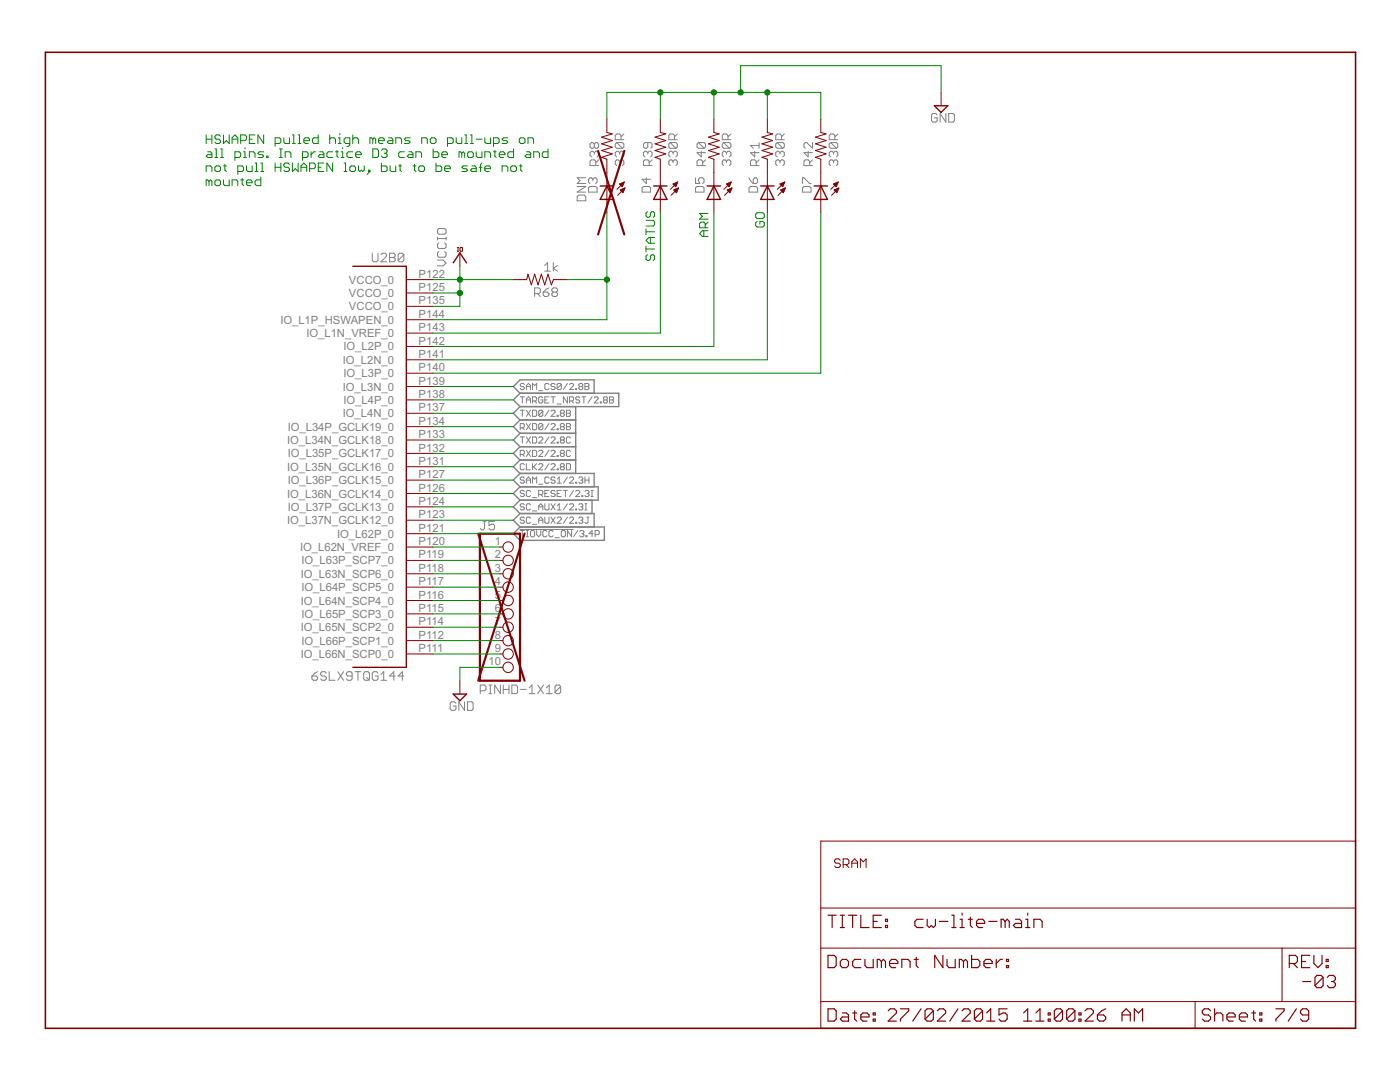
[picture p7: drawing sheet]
<svg xmlns="http://www.w3.org/2000/svg" width="279mm" height="216mm" viewBox="0 0 279 216" stroke-linecap="round" stroke-linejoin="round" font-family="sans-serif">
<g fill="none" stroke="#808080" stroke-width=".2">
<path d="M115.2 39.2l.3-.3h1.1l.3 .3v.9h-1.7zM115.2 37.2h1.7l-1.7 1.1h1.7M116.9 35.5h-1.7l.6 .5-.6 .6h1.7M117.5 37.5l.3-.3h1.1l.3 .3v.8h-1.7zM118.3 35.8l-.3-.3h-.2l-.3 .3v.5l.3 .3M118.3 35.8l.3-.3h.3l.3 .3v.5l-.3 .3M118.3 35.8v.2M118.6 30.5l-.3-.3h-.3l-.2 .3v.5l.2 .3M118.6 30.5l.3-.3h.3l.3 .3v.5l-.3 .3M118.6 28.7l-.3-.3h-.3l-.2 .3v.6l.2 .3h.3l.3-.3M118.6 28.7l.3-.3h.3l.3 .3v.6l-.3 .3h-.3l-.3-.3M118.6 28.7v.6"/>
<path d="M118.6 30.5v.3M118.9 33v-.8l-.3-.3h-.6l-.2 .3v.8h1.7M119.5 31.9l-.6 .6M123.1 28.4l-.3 .3v.6l.3 .3h1.1M123.1 28.4h1.1l.3 .3v.6l-.3 .3M123.1 28.4l1.1 1.2M123.7 32.2l-.3-.3h-.3l-.3 .3v.5l.3 .3M123.7 30.5l-.3-.3h-.3l-.3 .3v.5l.3 .3M123.7 32.2l.2-.3h.3l.3 .3v.5l-.3 .3M123.7 30.5v.3M123.7 32.2v.3M123.7 30.5l.2-.3h.3l.3 .3v.5l-.3 .3"/>
<path d="M123.9 27.9v-.9l-.2-.3h-.6l-.3 .3v.9h1.7M124.5 26.7l-.6 .6M128.1 37.5l.3-.3h1.2l.2 .3v.8h-1.7zM129 35.5v1.1l-.9-.8h1.7M129.3 30.5l-.3-.3h-.3l-.3 .3v.5l.3 .3M129.3 30.5l.3-.3h.3l.2 .3v.5l-.2 .3M129.3 28.4v.9l-.3 .3h-.3l-.3-.3v-.6l.3-.3h1.2l.2 .3v.6l-.2 .3M129.3 30.5v.3M129.6 33v-.8l-.3-.3h-.6l-.3 .3v.8h1.7M130.1 31.9l-.5 .6M133.8 28.4l-.3 .3v.6l.3 .3h1.1M133.8 28.4h1.1l.3 .3v.6l-.3 .3"/>
<path d="M133.8 28.4l1.1 1.2M134.3 32.2l-.3-.3h-.2l-.3 .3v.5l.3 .3M134.3 32.2l.3-.3h.3l.3 .3v.5l-.3 .3M134.3 30.5l-.3-.3h-.2l-.3 .3v.5l.3 .3M134.3 30.5l.3-.3h.3l.3 .3v.5l-.3 .3M134.3 30.5v.3M134.3 32.2v.3M134.6 27.9v-.9l-.3-.3h-.5l-.3 .3v.9h1.7M135.2 26.7l-.6 .6M138.8 37.5l.3-.3h1.1l.3 .3v.8h-1.7zM138.8 35.5v1.1h.9l-.3-.8 .3-.3h.5l.3 .3v.5l-.3 .3M139.4 28.4l-.3 .3v.6l.3 .3h1.1"/>
<path d="M139.4 28.4h1.1l.3 .3v.6l-.3 .3M139.4 28.4l1.1 1.2M140 30.2v1.1l-.9-.8h1.7M140.2 33v-.8l-.2-.3h-.6l-.3 .3v.8h1.7M140.8 31.9l-.6 .6M144.4 28.4l-.3 .3v.6l.3 .3h1.2M144.4 28.4h1.2l.3 .3v.6l-.3 .3M144.4 28.4l1.2 1.2M145 32.2l-.3-.3h-.3l-.3 .3v.5l.3 .3M145 32.2l.3-.3h.3l.3 .3v.5l-.3 .3M145 30.5l-.3-.3h-.3l-.3 .3v.5l.3 .3M145 30.5l.3-.3h.3l.3 .3v.5l-.3 .3"/>
<path d="M145 30.5v.3M145 32.2v.3M145.3 27.9v-.9l-.3-.3h-.6l-.3 .3v.9h1.8M145.9 26.7l-.6 .6M149.5 37.5l.3-.3h1.1l.3 .3v.8h-1.7zM149.5 35.5l.3 .5 .5 .6M150.3 35.8l.3-.3h.3l.3 .3v.5l-.3 .3h-.6zM150.6 30.2v1.1l-.8-.8h1.7M150.9 33v-.8l-.3-.3h-.5l-.3 .3v.8h1.7M151.5 31.9l-.6 .6M151.5 29h-1.7l.5 .6M151.5 28.4v1.2"/>
<path d="M155.1 28.4l-.3 .3v.6l.3 .3h1.1M155.1 28.4h1.1l.3 .3v.6l-.3 .3M155.1 28.4l1.1 1.2M155.7 32.2l-.3-.3h-.3l-.3 .3v.5l.3 .3M155.7 32.2l.3-.3h.2l.3 .3v.5l-.3 .3M155.7 30.5l-.3-.3h-.3l-.3 .3v.5l.3 .3M155.7 30.5l.3-.3h.2l.3 .3v.5l-.3 .3M155.7 30.5v.3M155.7 32.2v.3M156 27.9v-.9l-.3-.3h-.6l-.3 .3v.9h1.7M156.5 26.7l-.5 .6M160.1 37.5l.3-.3h1.2l.3 .3v.8h-1.8z"/>
<path d="M160.1 36.6v-1.1h.3l1.2 1.1h.3M161.3 30.2v1.1l-.9-.8h1.8M161.6 33v-.8l-.3-.3h-.6l-.3 .3v.8h1.8M162.2 28.4v1.2l-1.2-1.2h-.3l-.3 .3v.6l.3 .3M162.2 31.9l-.6 .6M165.8 28.4l-.3 .3v.6l.3 .3h1.1M165.8 28.4h1.1l.3 .3v.6l-.3 .3M165.8 28.4l1.1 1.2M166.3 32.2l-.2-.3h-.3l-.3 .3v.5l.3 .3M166.3 32.2l.3-.3h.3l.3 .3v.5l-.3 .3M166.3 30.5l-.2-.3h-.3l-.3 .3v.5l.3 .3M166.3 30.5l.3-.3h.3l.3 .3v.5l-.3 .3"/>
<path d="M166.3 30.5v.3M166.3 32.2v.3M166.6 27.9v-.9l-.3-.3h-.5l-.3 .3v.9h1.7M167.2 26.7l-.6 .6M187 22.9l-.2-.3h-.6l-.3 .3v1.2l.3 .3h.6l.2-.3v-.6h-.5M188.8 22.6v1.8l-1.2-1.8v1.8M189.3 22.6h.9l.3 .3v1.2l-.3 .3h-.9zM74.3 50.5v1.5l.3 .2h.6l.2-.2v-1.5M76 50.8l.3-.3h.6l.3 .3v.3l-1.2 1.1h1.2M77.7 50.5h.9l.3 .3v.3l-.3 .3 .3 .3v.3l-.3 .2h-.9zM77.7 51.4h.9M80.6 50.8v1.2l-.3 .2h-.6l-.2-.2"/>
<path d="M80.6 50.8l-.3-.3h-.6l-.2 .3v1.2M80.6 50.8l-1.1 1.2M87.3 51.9h1.2l.5 .6-.5 .5h-1.2M87.3 47.3v.6M87.3 47.6h1.7M87.6 50.2l-.3 .3v.5l.3 .3h1.1l.3-.3v-.5l-.3-.3M87.6 45.6h1.1l.3 .3v.6l-.3 .2h-1.1l-.3-.2v-.6zM87.6 48.5l-.3 .2v.6l.3 .3h1.1l.3-.3v-.6l-.3-.2M89 47.3v.6M106.7 58.6h.8l.3-.3v-.6l-.3-.3h-.8v1.8M107.3 58.6l.5 .6M108.4 58.3h.9l.3 .3v.3l-.3 .3h-.6l-.3-.3z"/>
<path d="M108.7 53l.6-.6v1.7M108.7 54.1h1.2M109.6 57.4l-.6 .3-.6 .6M110.4 52.4v1.7M110.4 58.3l-.3-.3v-.3l.3-.3h.6l.3 .3v.3l-.3 .3M110.4 58.3l-.3 .3v.3l.3 .3h.6l.3-.3v-.3l-.3-.3M110.4 58.3h.6M111.3 53l-.9 .5 .9 .6M103.8 79.2h.8M104.2 79.2v1.2M104.6 76.7l-.2-.2h-.4l-.2 .4 .2 .2h.4l.2 .4-.2 .2h-.4l-.2-.2M105.1 77.1h.8"/>
<path d="M105.1 77.7v-.8l.4-.4 .4 .4v.8M105.1 79.8h.8M106.3 77.7v-1.2l.4 .4 .4-.4v1.2M107.5 78h.8M108.3 79.4l-.2-.2h-.4l-.2 .2v.8l.2 .2h.4l.2-.2v-.4h-.4M108.7 79.8h.5M109.6 76.7l-.3-.2h-.4l-.2 .2v.8l.2 .2h.4l.3-.2M109.6 79.2h-.9v1.2h.9M110 79.2h.8M110.4 79.2v1.2M110.8 76.7l-.2-.2h-.4l-.2 .2 .2 .4h.4l.2 .2-.2 .4h-.4l-.2-.2M112 76.7l-.2-.2h-.4l-.2 .2v.8"/>
<path d="M112 76.7v.8l-.2 .2h-.4l-.2-.2M112 76.7l-.8 .8M113.2 76.5l-.8 1.2M113.2 79.2v1.2l-.8-1.2v1.2M113.7 76.7l.2-.2h.4l.2 .2v.2l-.8 .8h.8M114.9 77.5h.2v.2h-.2zM115.7 77.1l-.2-.2 .2-.4h.4l.2 .2-.2 .4M115.7 77.1h.4M115.7 77.1l-.2 .2 .2 .4h.4l.2-.2-.2-.4M115.7 79.4l-.2-.2h-.4l-.2 .2 .2 .4h.4l.2 .2-.2 .4h-.4l-.2-.2M116.1 79.2h.8M116.5 79.2v1.2"/>
<path d="M116.7 76.5h.6l.2 .2-.2 .4 .2 .4-.2 .2h-.6zM116.7 77.1h.6M118.2 79.2l-.9 1.2M118.6 79.4l.2-.2h.4l.2 .2v.2l-.8 .8h.8M120.6 79.8l-.2-.2 .2-.4h.4l.2 .2-.2 .4M120.6 79.8h.4M120.6 79.8l-.2 .2 .2 .4h.4l.2-.2-.2-.4M121.6 79.2h.7l.1 .2-.1 .4 .1 .4-.1 .2h-.7zM121.6 79.8h.7M103.8 85.3h.6l.2-.2v-.4l-.2-.2h-.6v1.2M103.8 90.7h.6l.2-.2v-.4l-.2-.2h-.6v1.2M103.8 81.9h.8"/>
<path d="M103.8 87.2h.8M104.2 81.9v1.2M104.2 87.2v1.2M104.2 85.3l.4 .4M104.2 90.7l.4 .4M104.6 92.7l-.2-.2h-.4l-.2 .2v.9l.2 .1h.4l.2-.1M104.6 95.4l-.2-.2h-.4l-.2 .4 .2 .2h.4l.2 .4-.2 .2h-.4l-.2-.2M104.6 98.1l-.2-.2h-.4l-.2 .4 .2 .2h.4l.2 .4-.2 .2h-.4l-.2-.2M105.1 80.4v-.8l.4-.4 .4 .4v.8M105.1 92.5v1.2h.8M105.1 96.4v-.8l.4-.4 .4 .4v.8M105.1 81.9l.8 1.2"/>
<path d="M105.1 84.5l.8 1.2M105.1 89.9l.8 1.2M105.1 95.8h.8M105.1 87.2l.8 1.2M105.9 98.1l-.2-.2h-.4l-.2 .2v.8l.2 .2h.4l.2-.2M105.9 81.9l-.8 1.2M105.9 84.5l-.8 1.2M105.9 89.9l-.8 1.2M105.9 87.2l-.8 1.2M106.3 80h.6l.2-.2v-.4l-.2-.2h-.6v1.2M106.3 81.9h.6l.2 .2v.8l-.2 .2h-.6zM106.3 84.5h.6l.2 .2v.9l-.2 .1h-.6z"/>
<path d="M106.3 87.2h.6l.2 .2v.8l-.2 .2h-.6zM106.3 89.9h.6l.2 .2v.8l-.2 .2h-.6zM106.3 92.5v1.2M106.3 96.4v-1.2l.4 .4 .4-.4v1.2M106.3 99.3h.8M106.5 93.1l.6 .6M106.7 80l.4 .4M107.1 92.5l-.8 .8M107.5 98.7h.6l.2-.2v-.4l-.2-.2h-.6v1.2M107.5 87.4l.2-.2h.4l.2 .2v.2l-.8 .8h.8M107.5 90.1l.2-.2h.4l.2 .2v.2l-.8 .8h.8M107.5 92.7l.2-.2h.4l.2 .2v.2l-.8 .8h.8"/>
<path d="M107.5 96.6h.8M107.9 98.7l.4 .4M108.3 82.1l-.2-.2h-.4l-.2 .2v.8M108.3 84.7l-.2-.2h-.4l-.2 .2v.9M108.3 82.1v.8l-.2 .2h-.4l-.2-.2M108.3 84.7v.9l-.2 .1h-.4l-.2-.1M108.3 82.1l-.8 .8M108.3 84.7l-.8 .9M108.7 98.5h.5M109.6 95.4l-.3-.2h-.4l-.2 .2v.8l.2 .2h.4l.3-.2M109.6 97.9h-.9v1.2h.9M109.6 81.9l-.9 1.2"/>
<path d="M109.6 84.5l-.9 1.2M109.6 89.9l-.9 1.2M109.6 92.5l-.9 1.2M109.6 87.2l-.9 1.2M110 82.1l.2-.2h.4l.2 .2v.2l-.8 .8h.8M110 84.7l.2-.2h.4l.2 .2v.2l-.8 .8h.8M110 87.4l.2-.2h.4l.2 .2v.2l-.8 .8h.8M110 90.1l.2-.2h.4l.2 .2v.2l-.8 .8h.8M110 92.7l.2-.2h.4l.2 .2v.2l-.8 .8h.8M110.8 95.4l-.2-.2h-.4l-.2 .4 .2 .2h.4l.2 .4-.2 .2h-.4l-.2-.2M110.8 98.1l-.2-.2h-.4l-.2 .2 .2 .4h.4l.2 .2-.2 .4h-.4l-.2-.2M111.2 82.9h.2v.2h-.2z"/>
<path d="M111.2 85.6h.2v.1h-.2zM111.2 88.2h.2v.2h-.2zM111.2 90.9h.2v.2h-.2zM111.2 93.6h.2v.1h-.2zM111.2 80.6h.8M111.2 96.4h.8M111.2 95.6l.4-.4v1.2M111.2 98.5h.4M112 97.9h-.8v1.2h.8M112 90.5l-.2-.2 .2-.4h.4l.2 .2-.2 .4M112 82.5l-.2-.2 .2-.4h.4l.2 .2-.2 .4M112 82.5l-.2 .2 .2 .4h.4l.2-.2-.2-.4"/>
<path d="M112 85.1l-.2-.2 .2-.4h.4l.2 .2-.2 .4M112 85.1l-.2 .2 .2 .4h.4l.2-.1-.2-.5M112 87.8l-.2-.2 .2-.4h.4l.2 .2-.2 .4M112 87.8l-.2 .2 .2 .4h.4l.2-.2-.2-.4M112 90.5l-.2 .2 .2 .4h.4l.2-.2-.2-.4M112 93.1l-.2-.2 .2-.4h.4l.2 .2-.2 .4M112 93.1l-.2 .2 .2 .4h.4l.2-.1-.2-.5M112 82.5h.4M112 85.1h.4M112 90.5h.4M112 93.1h.4M112 87.8h.4"/>
<path d="M112.4 97.9h.8M112.8 97.9v1.2M113.1 84.5h.6l.2 .2-.2 .4 .2 .5-.2 .1h-.6zM113.1 81.9h.6l.2 .2-.2 .4 .2 .4-.2 .2h-.6zM113.1 82.5h.6M113.1 92.5h.6l.2 .2v.9l-.2 .1h-.6zM113.1 85.1h.6M113.2 95.2l-.8 1.2M113.7 80h.6l.2-.2v-.4l-.2-.2h-.6v1.2M113.7 95.4l.2-.2h.4l.2 .2v.2l-.8 .8h.8M113.9 87.4l-.2-.2h-.5l-.1 .2v.8l.1 .2h.5l.2-.2M113.9 90.1l-.2-.2h-.5l-.1 .2v.8l.1 .2h.5l.2-.2"/>
<path d="M114.1 80l.4 .4M114.5 97.9l-.8 1.2M114.9 96.2h.2v.2h-.2zM114.9 98.1l.2-.2h.4l.2 .2v.2l-.8 .8h.8M115.5 95.4l.2-.2h.4l.2 .2-.2 .4M115.9 95.8h.2M116.1 95.8l.2 .2-.2 .4h-.4l-.2-.2M116.1 98.9h.2v.2h-.2zM116.7 95.2v1.2M116.7 98.1l.2-.2h.4l.2 .2-.2 .4M116.7 95.8h.8M117.1 98.5h.2"/>
<path d="M117.3 98.5l.2 .2-.2 .4h-.4l-.2-.2M117.5 95.2v1.2M118 97.9h.4M118 99.1h.4M118.2 97.9v1.2M119.8 80.2h.2v.2h-.2zM96.4 104h.6M96.7 104v1.5l-.3 .2h-.3l-.3-.2M98.7 104h-1.1v.9l.5-.3h.3l.3 .3v.6l-.3 .2h-.5l-.3-.2M103.8 105.6h10.6M103.8 105.9h.8M104.2 105.9v1.2"/>
<path d="M104.6 100.7l-.2-.2h-.4l-.2 .4 .2 .2h.4l.2 .5-.2 .1h-.4l-.2-.1M104.6 103.4l-.2-.2h-.4l-.2 .2 .2 .4h.4l.2 .2-.2 .4h-.4l-.2-.2M105.1 105.9h.4M105.1 107.1h.4M105.3 105.9v1.2M105.9 100.7l-.2-.2h-.4l-.2 .2v.9l.2 .1h.4l.2-.1M105.9 103.4l-.2-.2h-.4l-.2 .2v.8l.2 .2h.4l.2-.2M106.1 105.9h.4l.2 .2v.8l-.2 .2h-.4l-.2-.2v-.8zM106.3 102h.8M106.3 104.6h.8M107.1 105.9v.8l.4 .4 .4-.4v-.8M107.5 104.4v-.8l.4-.4 .4 .4v.8"/>
<path d="M107.5 101.7v-.8l.4-.4 .4 .4v.8M107.5 101.1h.8M107.5 103.8h.8M108.7 100.5v1.1l.2 .1h.4l.3-.1v-1.1M108.7 103.2v1l.2 .2h.4l.3-.2v-1M109.2 106.1l-.3-.2h-.4l-.2 .2v.8l.2 .2h.4l.3-.2M110 100.5l.8 1.2M110 103.2l.8 1.2M110.4 106.1l-.2-.2h-.4l-.2 .2v.8l.2 .2h.4l.2-.2M110.8 100.5l-.8 1.2M110.8 103.2l-.8 1.2M110.8 107.3h.8"/>
<path d="M111.2 103.4l.2-.2h.4l.2 .2v.2l-.8 .8h.8M111.2 100.9l.4-.4v1.2M111.2 101.7h.8M112.2 105.9h.4l.2 .2v.8l-.2 .2h-.4l-.2-.2v-.8zM113.2 100.5l-.8 1.2M113.2 103.2l-.8 1.2M113.7 100.7l.2-.2h.4l.2 .2v.2l-.8 .8h.8M113.7 103.4l.2-.2h.4l.2 .2v.2l-.8 .8h.8M114.1 105.9v1.2l-.9-1.2v1.2M114.9 101.6h.2v.1h-.2zM114.9 104.2h.2v.2h-.2zM115.3 105.9l-.8 1.2"/>
<path d="M115.5 100.7l.2-.2h.4l.2 .2-.2 .4M115.5 103.4l.2-.2h.4l.2 .2-.2 .4M115.7 106.1l.2-.2h.4l.2 .2-.2 .4M115.9 101.1h.2M115.9 103.8h.2M116.1 101.1l.2 .2-.2 .4h-.4l-.2-.1M116.1 103.8l.2 .2-.2 .4h-.4l-.2-.2M116.1 106.5h.2M116.3 106.5l.2 .2-.2 .4h-.4l-.2-.2M116.7 100.5h.4M116.7 101.7h.4M116.9 100.5v1.2"/>
<path d="M116.9 106.9h.2v.2h-.2zM117.1 103.2h.4M117.3 103.2v1l-.2 .2-.4-.2M118.4 106.5h-.9l.7-.6v1.2M118.8 106.7h.6l.2-.2v-.4l-.2-.2h-.6v1.2M62.3 134.9h.8l.3 .3v.3l-.3 .2h-.6l-.2-.2zM63.4 134l-.6 .3-.5 .6M65.1 134.3l-.3-.3h-.5l-.3 .3v.3l.3 .3h.5l.3 .3v.3l-.3 .2h-.5l-.3-.2M65.7 134v1.7h1.1M67.4 134l1.2 1.7M68.6 134l-1.2 1.7M70.3 134.9h-.9l-.3-.3v-.3l.3-.3h.6l.3 .3v1.2l-.3 .2h-.6l-.3-.2"/>
<path d="M70.9 134h1.1M71.4 134v1.7M72.9 134h.5l.3 .3v1.2l-.3 .2h-.5l-.3-.2v-1.2zM73.2 135.2l.5 .5M75.4 134.3l-.2-.3h-.6l-.3 .3v1.2l.3 .2h.6l.2-.2v-.6h-.5M76 135.7h1.2M76 134.6l.6-.6v1.7M78.9 134.9h-1.2l.9-.9v1.7M80.6 134.9h-1.1l.8-.9v1.7M95.8 137.8h.9l.3-.2v-.6l-.3-.3h-.9v1.7M97.6 136.7h.5M97.6 138.4h.5"/>
<path d="M97.9 136.7v1.7M99.9 136.7v1.7l-1.2-1.7v1.7M100.4 136.7v1.7M100.4 137.6h1.2M101.6 136.7v1.7M102.2 136.7h.8l.3 .3v1.1l-.3 .3h-.8zM103.9 137.6h1.1M105.6 138.4h1.1M105.6 137.3l.6-.6v1.7M107.3 136.7l1.2 1.7M108.5 136.7l-1.2 1.7M109 138.4h1.2"/>
<path d="M109 137.3l.6-.6v1.7M111.9 137l-.3-.3h-.6l-.2 .3v1.1M111.9 137v1.1l-.3 .3h-.6l-.2-.3M111.9 137l-1.1 1.1M91 140.3l-.3-.3h-.6l-.2 .3v1.2l.2 .3h.6l.3-.3v-.6h-.6M92.7 140v1.8l-1.1-1.8v1.8M93.3 140h.8l.3 .3v1.2l-.3 .3h-.8z"/>
</g>
<g fill="none" stroke="#808080" stroke-width=".28">
<path d="M103.8 78.5l-1.4-1.4 1.4-1.3h14.8v2.7M103.8 78.5h19.7v2.6h-19.7M103.8 78.5l-1.4 1.3 1.4 1.3M103.8 94.5h14.8v2.6M103.8 81.1l-1.4 1.4 1.4 1.3M103.8 83.8h11.1M103.8 83.8l-1.4 1.3 1.4 1.4M103.8 86.5h11.1M103.8 89.1l-1.4 1.4 1.4 1.3M103.8 89.1h11.1M103.8 91.8h11.1M103.8 91.8l-1.4 1.3 1.4 1.4"/>
<path d="M103.8 94.5l-1.4 1.3 1.4 1.3M103.8 97.1h15.6v2.7h-15.6M103.8 97.1l-1.4 1.4 1.4 1.3M103.8 99.8l-1.4 1.3 1.4 1.4M103.8 86.5l-1.4 1.3 1.4 1.3M114.9 81.1v13.4M118.2 99.8v2.7M103.8 102.5h14.8v2.7M103.8 102.5l-1.4 1.3 1.4 1.4M103.8 105.2h16.8v2.6h-16.8l-1.4-1.3z"/>
</g>
<g fill="none" stroke="#800000" stroke-width=".2">
<path d="M187.8 18.4v2.7M121.1 23.8v2.6l1.1 .3-2.1 .7 2.1 .6-2.1 .7 2.1 .7-2.1 .6 2.1 .7-2.1 .7 1 .4v10.7M123.7 36.7l.9-.4-.4 1zM123.7 36.7h.7M123.8 36.8h.6M123.8 37.9l.9-.4-.4 1zM123.8 38h.7M123.9 37h.4M123.9 37.8h.7M124 38.1h.5M124 36.6h.5M124 37.1h.2"/>
<path d="M124.1 38.2h.3M124.1 37.2h.1M124.2 37.7h.4M124.2 38.4h.2M124.3 36.4h.2M124.5 37.6h.2M124.6 36.3l-1.5 1.5M124.7 37.5l-1.4 1.5M131.8 23.8v2.6l1.1 .3-2.2 .7 2.2 .6-2.2 .7 2.2 .7-2.2 .6 2.2 .7-2.2 .7 1.1 .4v10.7M134.3 36.7l1-.4-.4 1zM134.4 36.7h.7M134.4 36.8h.6"/>
<path d="M134.5 37.9l.9-.4-.4 1zM134.5 38h.7M134.6 37h.4M134.6 37.8h.7M134.7 38.1h.4M134.7 36.6h.4M134.7 37.1h.2M134.8 38.2h.3M134.8 37.2h.1M134.9 37.7h.4M134.9 38.4h.1M135 36.4h.2"/>
<path d="M135.2 37.6h.2M135.3 36.3l-1.5 1.5M135.4 37.5l-1.5 1.5M142.5 23.8v2.6l1 .3-2.1 .7 2.1 .6-2.1 .7 2.1 .7-2.1 .6 2.1 .7-2.1 .7 1.1 .4v10.7M145 36.7l.9-.4-.4 1zM145 36.7h.8M145.1 36.8h.6M145.1 37.9l1-.4-.4 1zM145.2 38h.7M145.2 37h.4M145.3 37.8h.6M145.3 38.1h.5"/>
<path d="M145.3 36.6h.5M145.4 37.1h.2M145.5 38.2h.3M145.5 37.2h.1M145.6 37.7h.4M145.6 38.4h.1M145.6 36.4h.3M145.9 37.6h.1M145.9 36.3l-1.4 1.5M146.1 37.5l-1.5 1.5M153.1 23.8v2.6l1.1 .3-2.1 .7 2.1 .6-2.1 .7 2.1 .7-2.1 .6 2.1 .7-2.1 .7 1 .4v10.7M155.7 36.7l.9-.4-.4 1z"/>
<path d="M155.7 36.7h.7M155.8 36.8h.6M155.8 37.9l.9-.4-.4 1zM155.9 38h.6M155.9 37h.4M155.9 37.8h.7M156 38.1h.5M156 36.6h.5M156 37.1h.3M156.1 38.2h.3M156.2 37.2h.1M156.3 38.4h.1"/>
<path d="M156.3 37.7h.4M156.3 36.4h.2M156.5 37.6h.2M156.6 36.3l-1.5 1.5M156.7 37.5l-1.4 1.5M163.8 23.8v2.6l1.1 .3-2.2 .7 2.2 .6-2.2 .7 2.2 .7-2.2 .6 2.2 .7-2.2 .7 1.1 .4v10.7M166.3 36.7l1-.4-.4 1zM166.4 36.7h.7M166.5 36.8h.5M166.5 37.9l.9-.4-.4 1zM166.5 38h.7M166.6 37h.4"/>
<path d="M166.6 37.8h.7M166.7 38.1h.5M166.7 36.6h.5M166.7 37.1h.2M166.8 38.2h.3M166.8 37.2h.1M166.9 38.4h.1M166.9 37.7h.4M167 36.4h.2M167.2 37.6h.2M167.3 36.3l-1.5 1.5M167.4 37.5l-1.5 1.5"/>
<path d="M81.1 55.8h5.3M81.1 58.5h5.3M91.3 50.1h.2M91.3 49.4h.2M91.4 49.4v.7M91.8 50.5v2.6M91.8 49.5l.1-.1 .4 .1-.1 .6-.4-.1zM102.4 55.8h2.7l.3-1.1 .6 2.2 .7-2.2 .7 2.2 .6-2.2 .7 2.2 .7-2.2 .6 2.2 .4-1.1h2.7M81.1 61.1h5.3M81.1 63.8h5.3M81.1 66.5h5.3M81.1 69.1h5.3"/>
<path d="M81.1 71.8h5.3M81.1 74.5h5.3M81.1 77.1h5.3M81.1 79.8h5.3M81.1 82.5h5.3M81.1 85.1h5.3M81.1 87.8h5.3M81.1 90.5h5.3M81.1 93.1h5.3M81.1 95.8h5.3M81.1 98.5h5.3M81.1 101.1h5.3"/>
<path d="M81.1 103.8h5.3M81.1 106.5h5.3M81.1 109.2h5.3M81.1 111.8h5.3M81.1 114.5h5.3M81.1 117.2h5.3M81.1 119.8h5.3M99.8 109.2h.6M99.8 111.8h.6M99.8 114.5h.6M99.8 117.2h.6M99.8 119.8h.6"/>
<path d="M81.1 122.5h5.3M81.1 125.2h5.3M81.1 127.8h5.3M81.1 130.5h5.3M91.8 135.8v2.7M99.8 122.5h.6M99.8 125.2h.6M99.8 127.8h.6M99.8 130.5h.6M99.8 133.2h.6M163.8 167.8h106.7v37.4h-106.7zM167.7 171.7l-.3-.3h-.6l-.2 .3v.3l.2 .2h.6l.3 .3v.3l-.3 .3h-.6l-.2-.3"/>
<path d="M168.3 172.5h.8l.3-.3v-.5l-.3-.3h-.8v1.7M168.8 172.5l.6 .6M170 172.2h1.1M170 173.1v-1.1l.6-.6 .5 .6v1.1M171.7 173.1v-1.7l.6 .6 .5-.6v1.7M163.8 189.2h106.7M163.8 199.9h106.7M163.8 181.2h106.7M238.5 199.9v5.3M255.9 189.2v10.7"/>
<circle cx="101.4" cy="111.8" r="1.04"/>
<circle cx="101.4" cy="119.8" r="1.04"/>
<circle cx="101.4" cy="109.2" r="1.04"/>
<circle cx="101.4" cy="114.5" r="1.04"/>
<circle cx="101.4" cy="117.2" r="1.04"/>
<circle cx="101.4" cy="133.2" r="1.04"/>
<circle cx="101.4" cy="122.5" r="1.04"/>
<circle cx="101.4" cy="125.2" r="1.04"/>
<circle cx="101.4" cy="130.5" r="1.04"/>
<circle cx="101.4" cy="127.8" r="1.04"/>
</g>
<g fill="none" stroke="#800000" stroke-width=".23">
<path d="M165.2 190.6h1.3l.4 .4v1.7l-.4 .4h-1.3zM165.2 182.6h1.7M166.1 182.6v2.5M167.7 182.6h.8M167.7 185.1h.8M168.1 191.4h.8l.4 .5v.8l-.4 .4h-.8l-.4-.4v-.8zM168.1 182.6v2.5M169.3 182.6h1.7M170.2 182.6v2.5M171.8 182.6v2.5h1.6M171.8 191.4h-1.2l-.4 .5v.8l.4 .4h1.2M172.6 191.4v1.3l.4 .4h1.3v-1.7"/>
<path d="M174.3 183.9h.8M175.9 182.6h-1.6v2.5h1.6M175.9 191.9l-.4-.5h-.4v1.7M175.9 191.9l.4-.5 .4 .5v1.2M175.9 191.9v1.2M176.7 184.7h.4v.4h-.4zM176.7 183.4h.4v.5h-.4zM177.5 192.3h1.7v-.4l-.4-.5h-.9l-.4 .5v.8l.4 .4h.9M180 193.1v-1.7h1.2l.4 .5v1.2M182.4 191.4h.9M182.9 191v1.7l.4 .4M184.2 183.4h-1.2l-.4 .5v.8l.4 .4h1.2"/>
<path d="M185 183.4v1.3l.5 .4 .4-.4 .4 .4 .4-.4v-1.3M187.5 183.9h1.6M188.2 190.6v2.5l-1.7-2.5v2.5M189 191.4v1.3l.4 .4h1.2v-1.7M189.9 182.6h.5v2.5M189.9 185.1h.9M191.6 185.1h.8M191.6 183.4h.4v1.7M192 182.2v.4M192.3 191.9l-.4-.5h-.4v1.7M192.3 191.9v1.2M192.3 191.9l.4-.5 .4 .5v1.2"/>
<path d="M193.2 183.4h.9M193.7 183v1.7l.4 .4M193.9 190.6v2.5h1.2l.4-.4v-.8l-.4-.5h-1.2M194.9 184.3h1.6v-.4l-.4-.5h-.8l-.4 .5v.8l.4 .4h.8M196.4 192.3h1.6v-.4l-.4-.5h-.8l-.4 .5v.8l.4 .4h.8M197.3 183.9h1.7M198.8 191.4v1.7M200 191.4h-.4l-.8 .9M200.6 183.9l-.4-.5h-.4v1.7M200.6 183.9v1.2M200.6 183.9l.4-.5 .4 .5v1.2M200.9 192.7h.4v.4h-.4z"/>
<path d="M200.9 191.4h.4v.5h-.4zM202.6 183.4h.9l.4 .5v1.2h-1.3l-.4-.4 .4-.4h1.3M204.7 183.4h.4v1.7M204.7 185.1h.8M205.1 182.2v.4M206.3 185.1v-1.7h1.3l.4 .5v1.2M257.3 192.3h1.2l.4-.4v-.9l-.4-.4h-1.2v2.5M258.1 192.3l.8 .8M259.8 191.9h.8M260 195.9h1.6M261.4 190.6h-1.6v2.5h1.6M262.2 190.6v1.7l.8 .8 .8-.8v-1.7"/>
<path d="M264.1 195l-.4-.4h-.9l-.4 .4v1.7M264.1 195v1.7l-.4 .4h-.9l-.4-.4M264.1 195l-1.7 1.7M264.7 192.7h.4v.4h-.4zM264.7 191.4h.4v.5h-.4zM264.9 195l.4-.4h.8l.4 .4v.4l-.4 .5M265.7 195.9h.4M266.1 195.9l.4 .4v.4l-.4 .4h-.8l-.4-.4M165.2 201.3h1.3l.4 .4v1.6l-.4 .5h-1.3zM168.1 202.1h.8l.4 .4v1.3h-1.2l-.4-.5 .4-.4h1.2M170.2 202.1h.8M170.6 201.7v1.6l.4 .5"/>
<path d="M171.8 202.9h1.6v-.4l-.4-.4h-.8l-.4 .4v.8l.4 .5h.8M174.3 203.3h.4v.5h-.4zM174.3 202.1h.4v.4h-.4zM177.2 201.7l.5-.4h.8l.4 .4v.4l-1.7 1.7h1.7M179.7 201.3h1.7v.4l-1.7 1.6v.5M183.8 201.3l-1.6 2.5M186.3 201.7v1.6l-.5 .5h-.8l-.4-.5M186.3 201.7l-.5-.4h-.8l-.4 .4v1.6M186.3 201.7l-1.7 1.6M187.1 201.7l.4-.4h.8l.4 .4v.4l-1.6 1.7h1.6M191.2 201.3l-1.7 2.5M192 201.7l.4-.4h.8l.4 .4v.4l-1.6 1.7h1.6"/>
<path d="M196.1 201.7v1.6l-.4 .5h-.8l-.4-.5M196.1 201.7l-.4-.4h-.8l-.4 .4v1.6M196.1 201.7l-1.6 1.6M196.9 203.8h1.6M196.9 202.1l.8-.8v2.5M201 201.3h-1.6v1.2l.8-.4h.4l.4 .4v.8l-.4 .5h-.8l-.4-.5M204.3 203.8h1.6M204.3 202.1l.8-.8v2.5M206.7 203.8h1.7M206.7 202.1l.9-.8v2.5M209.2 203.3h.4v.5h-.4zM209.2 202.1h.4v.4h-.4z"/>
<path d="M212 201.7v1.6l-.4 .5h-.8l-.4-.5M212 201.7l-.4-.4h-.8l-.4 .4v1.6M212 201.7l-1.6 1.6M214.5 201.7v1.6l-.4 .5h-.8l-.4-.5M214.5 201.7l-.4-.4h-.8l-.4 .4v1.6M214.5 201.7l-1.6 1.6M215.3 203.3h.5v.5h-.5zM215.3 202.1h.5v.4h-.5zM216.6 201.7l.4-.4h.8l.4 .4v.4l-1.6 1.7h1.6M219 202.5h1.2l.5 .4v.4l-.5 .5h-.8l-.4-.5zM220.7 201.3l-.9 .4-.8 .8M223.9 202.5h1.7"/>
<path d="M223.9 203.8v-1.7l.8-.8 .9 .8v1.7M226.4 203.8v-2.5l.8 .8 .8-.8v2.5M241.6 201.7l-.4-.4h-.8l-.5 .4v.4l.5 .4h.8l.4 .4v.4l-.4 .5h-.8l-.5-.5M242.4 202.5l.4-.4h.8l.5 .4v1.3M242.4 201.3v2.5M244.9 202.9h1.6v-.4l-.4-.4h-.8l-.4 .4v.8l.4 .5h.8M247.3 202.9h1.7v-.4l-.4-.4h-.9l-.4 .4v.8l.4 .5h.9M249.8 202.1h.8M250.2 201.7v1.6l.4 .5M251.4 203.3h.4v.5h-.4zM251.4 202.1h.4v.4h-.4zM254.6 201.3h1.7v.4l-1.7 1.6v.5"/>
<path d="M258.7 201.3l-1.6 2.5M261.2 202.5h-1.3l-.4-.4v-.4l.4-.4h.9l.4 .4v1.6l-.4 .5h-.9l-.4-.5"/>
</g>
<path d="M9.1 10.4h261.4v194.8h-261.4z" fill="none" stroke="#800000" stroke-width=".32"/>
<g fill="none" stroke="#800000" stroke-width=".28">
<path d="M119.8 37.1h2.6M121.1 37.1l1.3 2.7h-2.6zM130.5 37.1h2.6M131.8 37.1l1.3 2.7h-2.6zM141.1 37.1h2.7M142.5 37.1l1.3 2.7h-2.7zM151.8 37.1h2.7M153.1 37.1l1.4 2.7h-2.7zM162.5 37.1h2.6M163.8 37.1l1.3 2.7h-2.6zM186.5 21.1h2.6l-1.3 1.3zM70.4 53.1h10.7v80.1h-10.7"/>
<path d="M90.4 52.5l1.4-2 1.3 2M90.4 138.5h2.7l-1.3 1.3z"/>
</g>
<path d="M95.8 106.5h8v29.3h-8z" fill="none" stroke="#800000" stroke-width=".44"/>
<path d="M119.4 30.1l5.2 16.7M124.6 30.1l-5.2 16.7M95.4 106.5l9.3 29.3M104.7 106.5l-9.3 29.3" fill="none" stroke="#800000" stroke-width=".42"/>
<g fill="none" stroke="#008000" stroke-width=".2">
<path d="M131.8 18.4v5.4M142.5 18.4v5.4M147.8 18.4v-5.3h40v5.3M153.1 18.4v5.4M41.1 26.9v1.7M41.1 34.2v-1.1h.9l.3 .3v.8M41.1 27.8h1.2M41.4 30.3h.6l.3 .3v.8h-.9l-.3-.2 .3-.3h.9M41.7 36.2l-.3-.3h-.3v1.1M41.7 36.2l.3-.3 .3 .3v.8M41.7 36.2v.8M42.3 26.9v1.7"/>
<path d="M42.9 31.4h.6M42.9 29.7h.3v1.7M43.2 33.1h.5l.3 .3v.6l-.3 .2h-.5l-.3-.2v-.6zM43.2 35.9h.5l.3 .3v.5l-.3 .3h-.5l-.3-.3v-.5zM44 27.2l-.3-.3h-.5l-.3 .3v.3l.3 .3h.5l.3 .3v.2l-.3 .3h-.5l-.3-.3M44 31.4h.6M44 29.7h.3v1.7M44.6 26.9v1.7l.6-.5 .5 .5v-1.7M44.6 35.9v.8l.3 .3h.8v-1.1M44.6 33.1h.6M44.9 32.8v1.2l.3 .2M46.3 27.8h1.2"/>
<path d="M46.3 28.6v-1.1l.6-.6 .6 .6v1.1M46.3 37v-1.1h.9l.3 .3v.8M46.9 31.4h.9l.2-.2v-.6l-.2-.3h-.9v1.7M47.5 34.2h.8l.3-.2v-.6l-.3-.3h-.8v1.7M48 28.1h.9l.3-.3v-.6l-.3-.3h-.9v1.7M48 35.9h.6M48.3 35.6v1.1l.3 .3M48.6 30.3h.3v1.1M48.6 31.4h.6M48.9 29.4v.3M49.2 33.1v.9l.3 .2h.8v-1.1M49.2 36.5h1.1v-.3l-.3-.3h-.5l-.3 .3v.5l.3 .3h.5"/>
<path d="M49.8 27.8h.5M49.8 31.4v-1.1h.8l.3 .3v.8M50.9 26.9h-1.1v1.7h1.1M50.9 34.2h.6M50.9 32.5h.3v1.7M52 35.3v1.7h-.8l-.3-.3v-.5l.3-.3h.8M52 34.2h.6M52 32.5h.3v1.7M52.6 26.9v1.7l-1.1-1.7v1.7M52.6 30.3h-.8l-.3 .3 .3 .3h.5l.3 .3-.3 .2h-.8M53.2 31.2h.3v.2h-.3zM54.9 28.6h.9l.2-.3v-.5l-.2-.3h-.9v1.7"/>
<path d="M54.9 32.5v1.7M54.9 33.4h1.1M55.8 31.4h.5M55.8 29.7h.5M56 29.7v1.7M56 32.5v1.7M56.6 27.5v.8l.3 .3h.9v-1.1M56.9 31.4v-1.1h.9l.3 .3v.8M57.8 32.8l-.3-.3h-.6l-.3 .3v.3l.3 .3h.6l.3 .3v.3l-.3 .2h-.6l-.3-.2M58.4 26.9h.2v1.7M58.4 28.6h.5M58.4 32.5v1.7l.5-.5 .6 .5v-1.7"/>
<path d="M59.5 26.9h.3v1.7M59.5 28.6h.6M60.1 33.4h1.1M60.1 34.2v-1.1l.5-.6 .6 .6v1.1M60.4 31.4h.8l.3-.2v-.6l-.3-.3h-.8v1.7M60.6 28.1h1.2v-.3l-.3-.3h-.6l-.3 .3v.5l.3 .3h.6M61.8 33.7h.9l.2-.3v-.6l-.2-.3h-.9v1.7M62.1 30.3v1.1M62.9 30.3h-.2l-.6 .6M63.5 26.9v1.7h-.8l-.3-.3v-.5l.3-.3h.8M63.5 33.4h.6M63.8 30.3h.6l.2 .3v.8h-.8l-.3-.2 .3-.3h.8"/>
<path d="M64.6 32.5h-1.1v1.7h1.1M65.8 27.8l.3-.3h.6l.3 .3v.8M65.8 26.9v1.7M66.4 30.3h-.9l-.3 .3v.6l.3 .2h.9M66.4 32.5v1.7l-1.2-1.7v1.7M67 30.3h.5M67.2 30v1.2l.3 .2M67.5 28.6h.6M67.5 27.5h.3v1.1M67.8 26.6v.3M68.1 30.3h.3v1.1M68.1 31.4h.6"/>
<path d="M68.4 29.4v.3M68.7 34.2h.5M68.7 32.5h.3v1.7M69.8 28.6h-.8l-.3-.3v-.5l.3-.3h.8v1.4l-.3 .3h-.3M69.8 33.4l.3-.3h.6l.3 .3v.6l-.3 .2h-.6l-.3-.2zM70.4 30.3h-.9l-.3 .3v.6l.3 .2h.9M70.4 27.8l.3-.3h.5l.3 .3v.8M70.4 26.9v1.7M71 30.9h1.1v-.3l-.3-.3h-.6l-.2 .3v.6l.2 .2h.6M71.5 33.1v.9l.3 .2 .3-.2 .3 .2 .3-.2v-.9M73.5 34h.3v.2h-.3zM73.8 34.2l-.5 .6"/>
<path d="M74.4 27.8l-.3-.3h-.3v1.1M74.4 27.8v.8M74.4 29.7h.8l.3 .3v1.2l-.3 .2h-.8zM74.4 27.8l.3-.3 .3 .3v.8M75.5 28.1h1.2v-.3l-.3-.3h-.6l-.3 .3v.5l.3 .3h.6M76.1 30l.3-.3h.6l.3 .3v.3l-.3 .3M76.1 32.5v1.7h.9l.3-.2v-.6l-.3-.3h-.9M76.7 30.6h.3M77 30.6l.3 .3v.3l-.3 .2h-.6l-.3-.2M77.6 27.5h.5l.3 .3v.8h-.8l-.3-.3 .3-.2h.8M77.9 33.1v.9l.2 .2h.9v-1.1M79 28.6v-1.1h.8l.3 .3v.8"/>
<path d="M79.6 33.1h.5M79.8 32.8v1.2l.3 .2M80.7 30.3h-.9l-.2 .3v.6l.2 .2h.9M81.6 30.3h.5l.3 .3v.8h-.8l-.3-.2 .3-.3h.8M81.9 27.5h-.9l-.3 .3 .3 .3h.6l.3 .2-.3 .3h-.9M82.4 33.1h.6M82.7 32.8v1.2l.3 .2M83 31.4v-1.1h.9l.2 .3v.8M83.6 33.4l.3-.3h.5l.3 .3v.6l-.3 .2h-.5l-.3-.2zM84.2 28.6v-1.1h.8l.3 .3v.8M86.1 27.5h.6l.3 .3v.5l-.3 .3h-.6l-.2-.3v-.5zM86.4 29.7v1.7h.9l.3-.2v-.6l-.3-.3h-.9"/>
<path d="M87 32.5v1.7h.9l.3-.2v-.6l-.3-.3h-.9M88.2 30.9h1.1v-.3l-.3-.3h-.5l-.3 .3v.6l.3 .2h.5M88.7 33.7h1.2v-.3l-.3-.3h-.6l-.3 .3v.6l.3 .2h.6M89.3 28.6h.9l.2-.3v-.5l-.2-.3h-.9v1.7M91 27.5v.8l.3 .3h.9v-1.1M92.2 30.6v.8M92.2 30.6l-.3-.3h-.3v1.1M92.2 30.6l.3-.3 .2 .3v.8M92.8 26.9h.2v1.7M92.8 28.6h.5M93.3 33.1h-.8l-.3 .3 .3 .3h.5l.3 .3-.3 .2h-.8M93.6 30.3h.6l.3 .3v.6l-.3 .2h-.6l-.3-.2v-.6z"/>
<path d="M93.9 26.9h.3v1.7M93.9 28.6h.6M94.2 33.1h.5l.3 .3v.8h-.8l-.3-.2 .3-.3h.8M95 27.8h1.2M95 30.3v.9l.3 .2h.9v-1.1M95.6 33.4h.6M96.2 32.5l-.3 .3v1.4M96.8 27.5v.8l.2 .3h.9v-1.1M96.8 31.4v-1.1h.8l.3 .3v.8M96.8 33.7h1.1v-.3l-.3-.3h-.6l-.2 .3v.6l.2 .2h.6M98.5 28.6h.8l.3-.3v-.5l-.3-.3h-.8v1.7M98.5 30.3h.5"/>
<path d="M98.8 30v1.2l.2 .2M99.6 30.9h1.2v-.3l-.3-.3h-.6l-.3 .3v.6l.3 .2h.6M100.2 34.2v-1.1h.8l.3 .3v.8M101.3 27.5h-.8l-.3 .3 .3 .3h.5l.3 .2-.3 .3h-.8M101.9 33.4l.3-.3h.6l.3 .3v.6l-.3 .2h-.6l-.3-.2zM102.5 29.7v1.7h-.9l-.3-.2v-.6l.3-.3h.9M103.6 27.8l.3-.3h.6l.3 .3v.5l-.3 .3h-.6l-.3-.3zM103.6 33.1h.6M103.9 32.8v1.2l.3 .2M105.1 30.3h.5l.3 .3v.8h-.8l-.3-.2 .3-.3h.8M105.4 28.6v-1.1h.8l.3 .3v.8M106.5 31.4v-1.1h.9l.3 .3v.8"/>
<path d="M109.4 29.7v1.7h-.9l-.3-.2v-.6l.3-.3h.9M121.1 23.8v-5.4h42.7v5.4M86.4 58.5h5.4M86.4 55.8h16M91.8 53.1v8h-5.4M113.1 55.8h8M121.1 42.5v21.3h-34.7M128.9 45.7v1.1M128.9 49.1v1.1M128.9 44h1.5l.2 .2v.6l-.2 .3h-1.5M128.9 49.7h1.7M128.9 46.2h1.7"/>
<path d="M129.2 50.8l-.3 .3v.6l.3 .3h.3l.3-.3v-.6l.3-.3h.3l.2 .3v.6l-.2 .3M129.2 42.2l-.3 .3v.6l.3 .3h.3l.3-.3v-.6l.3-.3h.3l.2 .3v.6l-.2 .3M129.8 47.4v1.1M130.6 47.4h-1.1l-.6 .6 .6 .5h1.1M131.8 42.5v24h-45.4M140.5 46v1.2M140.7 45.4v-.8l-.2-.3h-.6l-.3 .3v.8h1.7M141.3 46h-1.1l-.6 .6 .6 .6h1.1M141.3 44.3l-.6 .6M141.3 42.6h-1.7l.6 .6-.6 .5h1.7M142.5 42.5v26.6h-56.1M151.1 44.2l-.3 .2v.6l.3 .3h1.1l.3-.3v-.6l-.3-.2h-.5v.5"/>
<path d="M151.1 42.4h1.1l.3 .3v.6l-.3 .3h-1.1l-.3-.3v-.6zM153.1 42.5v29.3h-66.7M163.8 42.5v32h-77.4M86.4 77.1h16M86.4 79.8h16M86.4 82.5h16M86.4 85.1h16M86.4 90.5h16M86.4 93.1h16M86.4 95.8h16M86.4 98.5h16M86.4 87.8h16"/>
<path d="M86.4 101.1h16M86.4 103.8h16M86.4 109.2h13.4M86.4 111.8h13.4M86.4 114.5h13.4M86.4 117.2h13.4M86.4 119.8h13.4M86.4 106.5h16M86.4 122.5h13.4M86.4 125.2h13.4M86.4 127.8h13.4M86.4 130.5h13.4"/>
<path d="M99.8 133.2h-8v2.6"/>
</g>
<g fill="#008000" stroke="#008000" stroke-width=".2">
<circle cx="91.8" cy="58.5" r=".53"/>
<circle cx="91.8" cy="55.8" r=".53"/>
<circle cx="131.8" cy="18.4" r=".53"/>
<circle cx="142.5" cy="18.4" r=".53"/>
<circle cx="153.1" cy="18.4" r=".53"/>
<circle cx="147.8" cy="18.4" r=".53"/>
<circle cx="121.1" cy="55.8" r=".53"/>
</g>
<g font-size="2.5" fill="#808080">
<text x="69.6" y="56.6">VCCO_0</text>
<text x="69.6" y="59.3">VCCO_0</text>
<text x="83.6" y="55.4">P122</text>
<text x="83.6" y="58.1">P125</text>
<text x="56" y="64.6">IO_L1P_HSWAPEN_0</text>
<text x="69.6" y="61.9">VCCO_0</text>
<text x="83.6" y="60.8">P135</text>
<text x="83.6" y="63.4">P144</text>
<text x="61.2" y="67.3">IO_L1N_VREF_0</text>
<text x="68.5" y="69.9">IO_L2P_0</text>
<text x="83.6" y="66.1">P143</text>
<text x="83.6" y="68.8">P142</text>
<text x="83.6" y="71.4">P141</text>
<text x="68.4" y="72.6">IO_L2N_0</text>
<text x="68.4" y="77.9">IO_L3N_0</text>
<text x="68.5" y="75.3">IO_L3P_0</text>
<text x="83.6" y="74.1">P140</text>
<text x="83.6" y="76.8">P139</text>
<text x="68.4" y="83.3">IO_L4N_0</text>
<text x="68.5" y="80.6">IO_L4P_0</text>
<text x="83.6" y="79.4">P138</text>
<text x="83.6" y="82.1">P137</text>
<text x="57.3" y="88.6">IO_L34N_GCLK18_0</text>
<text x="57.4" y="85.9">IO_L34P_GCLK19_0</text>
<text x="83.6" y="84.8">P134</text>
<text x="83.6" y="87.4">P133</text>
<text x="57.3" y="93.9">IO_L35N_GCLK16_0</text>
<text x="57.4" y="91.3">IO_L35P_GCLK17_0</text>
<text x="83.6" y="90.1">P132</text>
<text x="83.6" y="92.8">P131</text>
<text x="83.6" y="95.4">P127</text>
<text x="57.3" y="99.3">IO_L36N_GCLK14_0</text>
<text x="57.4" y="96.6">IO_L36P_GCLK15_0</text>
<text x="57.4" y="102">IO_L37P_GCLK13_0</text>
<text x="83.6" y="98.1">P126</text>
<text x="83.6" y="100.8">P124</text>
<text x="57.3" y="104.6">IO_L37N_GCLK12_0</text>
<text x="67.3" y="107.3">IO_L62P_0</text>
<text x="83.6" y="103.4">P123</text>
<text x="83.6" y="106.1">P121</text>
<text x="59.9" y="110">IO_L62N_VREF_0</text>
<text x="60.2" y="112.6">IO_L63P_SCP7_0</text>
<text x="83.6" y="108.8">P120</text>
<text x="83.6" y="111.4">P119</text>
<text x="98.7" y="108.8">1</text>
<text x="98.7" y="111.4">2</text>
<text x="60" y="115.3">IO_L63N_SCP6_0</text>
<text x="60.2" y="118">IO_L64P_SCP5_0</text>
<text x="83.6" y="114.1">P118</text>
<text x="83.6" y="116.8">P117</text>
<text x="83.6" y="119.4">P116</text>
<text x="98.7" y="114.1">3</text>
<text x="98.7" y="116.8">4</text>
<text x="98.7" y="119.4">5</text>
<text x="60" y="120.6">IO_L64N_SCP4_0</text>
<text x="60" y="126">IO_L65N_SCP2_0</text>
<text x="60.2" y="123.3">IO_L65P_SCP3_0</text>
<text x="83.6" y="122.1">P115</text>
<text x="83.6" y="124.8">P114</text>
<text x="98.7" y="122.1">6</text>
<text x="98.7" y="124.8">7</text>
<text x="60" y="131.3">IO_L66N_SCP0_0</text>
<text x="60.2" y="128.6">IO_L66P_SCP1_0</text>
<text x="83.6" y="127.4">P112</text>
<text x="83.6" y="130.1">P111</text>
<text x="98.7" y="127.4">8</text>
<text x="98.7" y="130.1">9</text>
<text x="97.5" y="132.8">10</text>
</g>
</svg>
